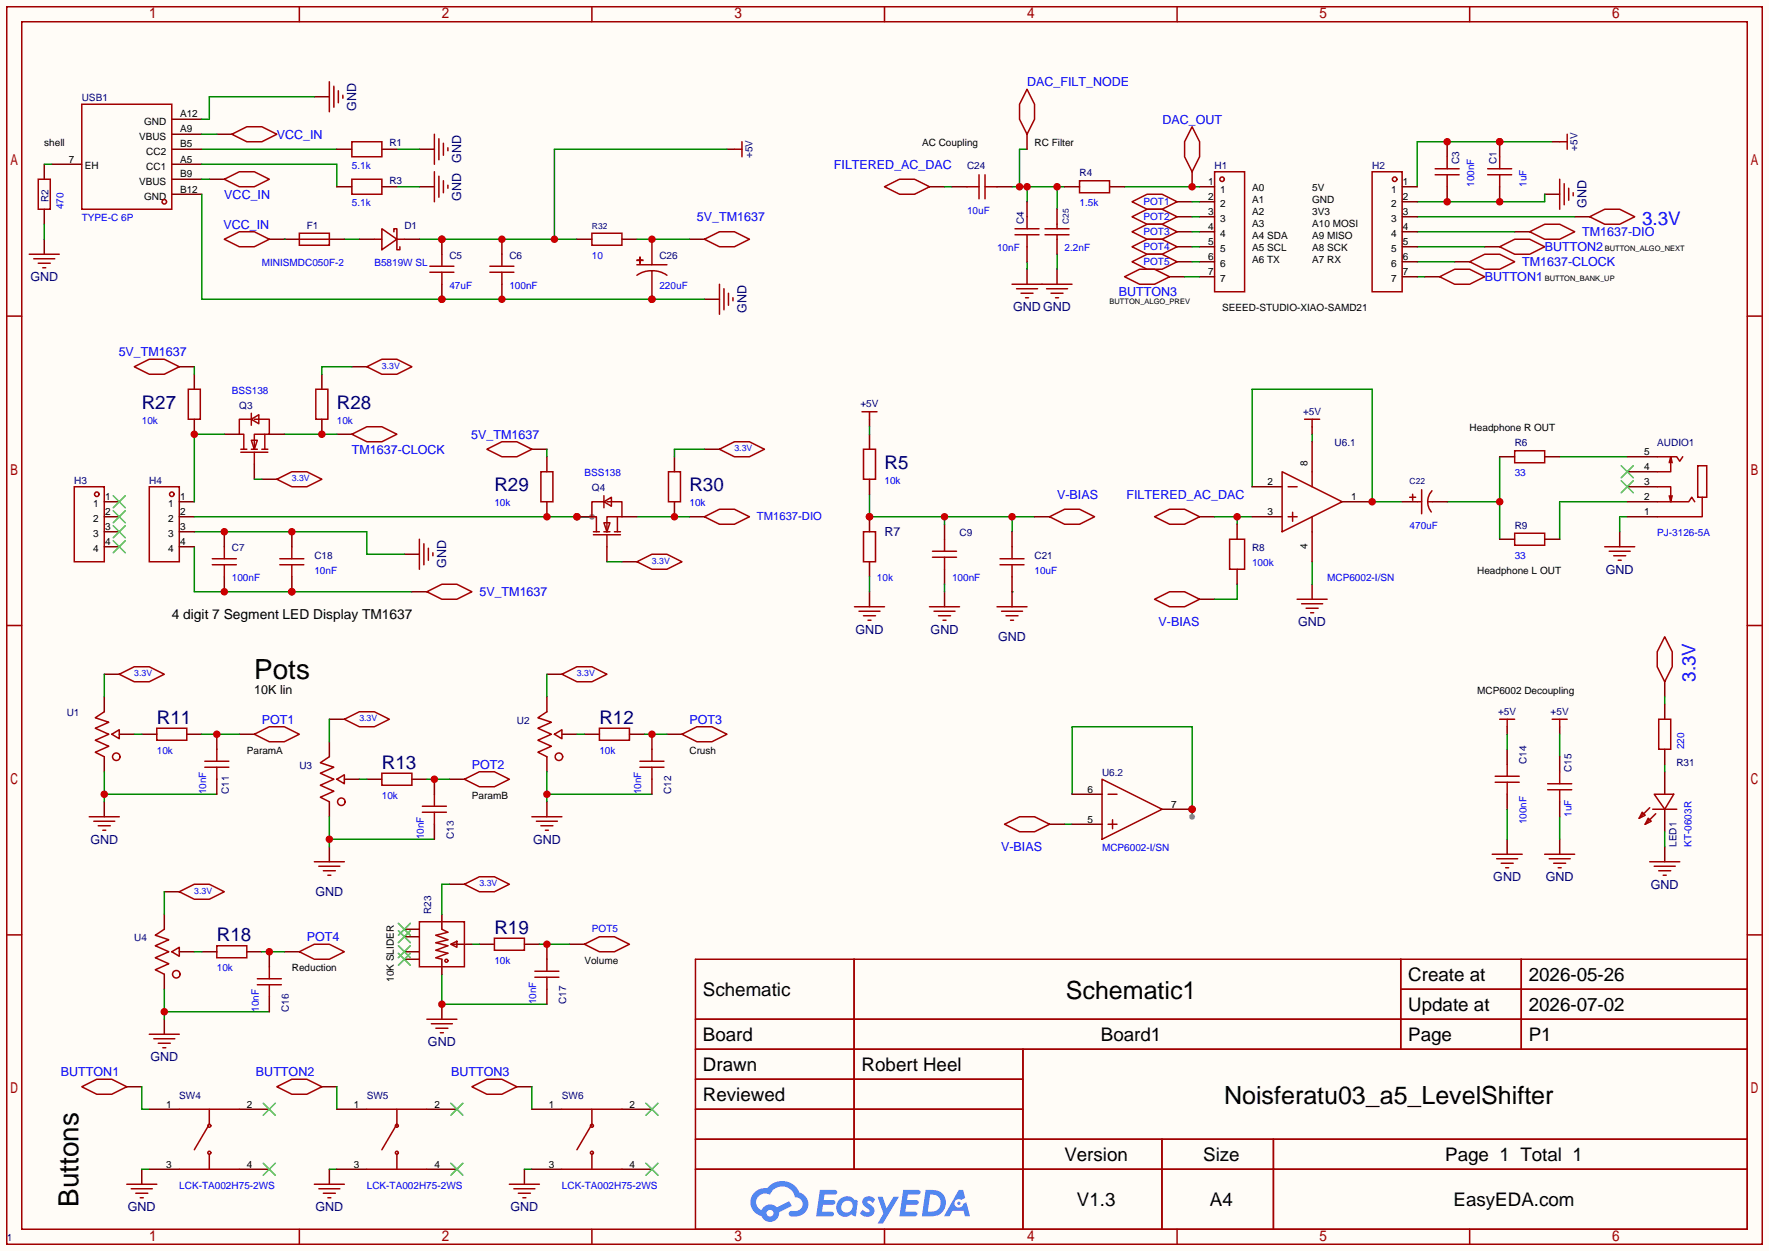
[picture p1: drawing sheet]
<svg xmlns="http://www.w3.org/2000/svg" width="299mm" height="212mm" viewBox="0 0 299 212" stroke-linecap="round" stroke-linejoin="round" font-family="sans-serif">
<path d="M0 0h299.5v211.8h-299.5z" fill="#fffcf7"/>
<g fill="none" stroke="#a10000" stroke-width=".25">
<path d="M1.1 1.1h297.2v209.6h-297.2zM3.7 3.7h292.1v204.5h-292.1zM50.7 1.1v2.6M100.2 1.1v2.6M149.7 1.1v2.6M199.3 1.1v2.6M248.8 1.1v2.6M1.1 53.5h2.6M295.8 53.5h2.5M1.1 105.9h2.6M295.8 105.9h2.5M1.1 158.3h2.6"/>
<path d="M295.8 158.3h2.5M117.7 162.4h178.1v45.8h-178.1zM117.7 172.6h178.1M117.7 177.7h178.1M144.6 162.4v35.6M173.2 177.7v30.5M237.1 162.4v15.3M237.1 167.5h58.7M257.5 162.4v15.3M117.7 182.8h55.5M117.7 192.9h178.1M117.7 187.8h55.5"/>
<path d="M117.7 198h178.1M196.7 192.9v15.3M215.6 192.9v15.3M50.7 208.2v2.5M100.2 208.2v2.5M149.7 208.2v2.5M199.3 208.2v2.5M248.8 208.2v2.5"/>
</g>
<g fill="#5487ff">
<path d="M146.3 202.8a1.3 1.3 0 0 1 1.8 .3l-.4 .6a.54 .54 0 0 0-.9-.2l.1 .1a2.32 2.32 0 0 1 1.1 1.4 1.36 1.36 0 0 1-1.1 1.1 1.36 1.36 0 0 1-1.4-.7l.6-.6a.64 .64 0 0 0 .5 .5 .64 .64 0 0 0 .6-.3l-.1-.2a1.6 1.6 0 0 1-1.1-1.6z"/>
<path d="M148.6 202.7h.8l.7 1.9 1.2-1.9h.9l-2.7 4.5h-.9l.9-1.7z"/>
<path d="M138.8 201.5h1.6a1.31 1.31 0 0 1 1.3 .2 .4 .4 0 0 1-.4 .6h-1.7l-.2 .9h1.7a.4 .4 0 0 1 .3 .4 .4 .4 0 0 1-.4 .4h-1.7l-.1 1.2h.8a1.23 1.23 0 0 1 1.1 .2 .39 .39 0 0 1-.3 .6h-2.6z"/>
<path d="M152.9 201.5h1.6a1.32 1.32 0 0 1 1.3 .2 .39 .39 0 0 1-.4 .6h-1.7l-.2 .9h1.7a.4 .4 0 0 1 .3 .4 .4 .4 0 0 1-.4 .4h-1.7l-.1 1.2h.8a1.23 1.23 0 0 1 1.1 .2 .39 .39 0 0 1-.3 .6h-2.6z"/>
<path d="M162.3 201.5h.7l.4 1.3-.7 .4a.75 .75 0 0 0-1.1 .3 .75 .75 0 0 0 .5 1 .75 .75 0 0 0 1-.6l.5-.3 .6 2.4h-.8l-.3-1h-1.8l-.6 1h-.9z"/>
<path d="M156.7 201.5l-.6 4.5h1.4a2.25 2.25 0 0 0 2.6-1.8 2.25 2.25 0 0 0-1.8-2.7zM157.5 202.3a1.5 1.5 0 0 1 1.8 1.5 1.5 1.5 0 0 1-2 1.4h-.2z"/>
<path d="M142.1 203.1a1.62 1.62 0 0 0-.4 2.1 1.62 1.62 0 0 0 2.1 .7l.3-.3 .4 .3 .4 .1 .3-2.5-.2-.3h-.4a1.58 1.58 0 0 0-2.5-.1zM142.7 203.6a.96 .96 0 0 1 1.5 0 .96 .96 0 0 1-.2 1.5 .95 .95 0 0 1-1.4-.1 .95 .95 0 0 1 .1-1.4z"/>
<path d="M127.8 201.9a2.37 2.37 0 0 0 1.1 4 1.54 1.54 0 0 0 1.8 1 1.54 1.54 0 0 0 1.2-1.6l2.2-1.1-.5-.8-2.1 1.1a1.57 1.57 0 0 0-2.6 .4 1.5 1.5 0 0 1-.7-2.1 1.5 1.5 0 0 1 2.1-.5 2.23 2.23 0 0 1 2.3-1.4 2.23 2.23 0 0 1 2 1.8 1.16 1.16 0 0 1 1.3 1.1 1.16 1.16 0 0 1-1.1 1.3h-.7a.47 .47 0 0 0-.6 .3 .47 .47 0 0 0 .5 .6 2.23 2.23 0 0 0 2.2-.7 2.23 2.23 0 0 0 .4-2.3 2.16 2.16 0 0 0-1.3-1.1 3.2 3.2 0 0 0-5.4-.7l-1.1 .1zM129.8 205.4a.58 .58 0 0 1 1.1 0 .58 .58 0 0 1-1.1 0z"/>
<circle cx="162.3" cy="203.8" r=".28"/>
</g>
<path d="M171.3 31.6h8.9M173.9 31.6v2.6M173.9 25.3h-1.3v6.3M178.9 31.6v3.8" fill="none" stroke="#008700" stroke-width=".25"/>
<g fill="#c00">
<circle cx="173.9" cy="31.6" r=".63"/>
<circle cx="178.9" cy="31.6" r=".63"/>
<circle cx="172.6" cy="31.6" r=".63"/>
</g>
<path d="M157.4 31.6h2.5M173.9 45.6v2.5M222.1 72.3v1.2M159.9 88.8v2.5M159.9 96.4v2.5M222.1 98.9v2.6M159.9 100.2v2.5" fill="none" stroke="#870000" stroke-width=".25"/>
<g fill="none" stroke="#a10000" stroke-width=".25">
<path d="M149.7 31.6l2.6-1.2h2.5l2.6 1.2-2.6 1.3h-2.5zM171.3 48.1h5.1M172.1 48.9h3.5M172.8 49.7h2.1M173.6 50.4h.5M220.9 71h2.5M222.1 71v1.3M157.9 94.4h4M157.9 93.3h4M159.9 91.3v2M159.9 94.4v2M157.4 102.7h5"/>
<path d="M158.1 103.5h3.6M158.9 104.3h2M159.6 105h.5M219.6 101.5h5.1M220.3 102.2h3.6M221.1 103h2M221.9 103.8h.5"/>
</g>
<path d="M173.9 44.3v1.3M222.1 73.5v1.3M253.9 77.3v14M159.9 98.9v1.3M212 82.4v-16.5h20.3v19.1h5.1M222.1 95.1v3.8M245 85h8.9" fill="none" stroke="#008700" stroke-width=".25"/>
<circle cx="253.9" cy="85" r=".63" fill="#c00"/>
<path d="M173.9 22.7v2.6" fill="none" stroke="#870000" stroke-width=".25"/>
<path d="M173.9 15.1l1.2 2.6v2.5l-1.2 2.5-1.3-2.5v-2.5z" fill="none" stroke="#a10000" stroke-width=".25"/>
<path d="M180.2 139.6h1.3M181.5 134.5v-11.4h20.3v15.2" fill="none" stroke="#008700" stroke-width=".25"/>
<circle cx="201.8" cy="137" r=".63" fill="#c00"/>
<circle cx="201.8" cy="138.3" r=".51" fill="#999"/>
<g fill="none" stroke="#870000" stroke-width=".25">
<path d="M123.1 25.3h1.2M199.3 34.2h2.5M199.3 36.7h2.5M261.5 32.9h2.5M266.6 36.7h2.5M119.3 50.7h2.5M17.7 118v2.5M17.7 128.1v2.6M17.7 135.8v2.5M20.2 124.3h2.5M40.5 124.3h2.6M55.8 125.6v2.5"/>
<path d="M55.8 135.8v2.5M58.3 132h2.5M76.1 132h2.5M255.1 123.1v1.2M255.1 126.9v2.5M255.1 134.5v2.5M264 123.1v1.2M55.8 143.4v2.5M255.1 142.1v2.6M264 142.1v2.6"/>
</g>
<g fill="none" stroke="#a10000" stroke-width=".25">
<path d="M124.3 25.3h1.3M125.6 24v2.5M191.6 34.2l2.6-1.3h2.5l2.6 1.3-2.6 1.2h-2.5zM191.6 36.7l2.6-1.3h2.5l2.6 1.3-2.6 1.3h-2.5zM264 30.4v5M264.8 31.1v3.6M265.6 31.9v2M266.3 32.6v.5M269.1 36.7l2.6-1.3h2.5l2.5 1.3-2.5 1.3h-2.5zM121.8 48.1v5.1M122.6 48.9v3.6M123.3 49.7v2"/>
<path d="M124.1 50.4v.5M15.1 138.3h5.1M15.9 139.1h3.5M16.6 139.8h2.1M17.7 120.5l-1.6 1 2.3 .8-2.3 1 2.3 1-2.3 1 2.3 1.1-2.3 1 1.6 .7M18.9 124.3l1.3-.7v1.5zM43.1 124.3l2.5-1.2h2.5l2.6 1.2-2.6 1.3h-2.5zM55.8 128.1l-1.6 1.1 2.3 .7-2.3 1 2.3 1.1-2.3 1 2.3 1-2.3 1 1.6 .8M57 132l1.3-.8v1.5zM78.6 132l2.6-1.3h2.5l2.5 1.3-2.5 1.2h-2.5zM253.1 132.5h4.1M253.1 131.4h4.1"/>
<path d="M253.9 121.8h2.5M255.1 121.8v1.3M255.1 129.4v2M255.1 132.5v2M262.8 121.8h2.5M264 121.8v1.3M17.4 140.6h.5M53.2 145.9h5.1M54 146.7h3.5M54.7 147.4h2.1M55.5 148.2h.5M252.6 144.7h5.1"/>
<path d="M253.4 145.4h3.5M254.1 146.2h2.1M254.9 146.9h.5M261.5 144.7h5.1M262.3 145.4h3.5M263 146.2h2M263.8 146.9h.5"/>
<circle cx="19.7" cy="128.1" r=".63"/>
<circle cx="57.8" cy="135.8" r=".63"/>
</g>
<path d="M261.5 32.9v1.3h-21.6M17.7 130.7v5.1M17.7 134.5h19" fill="none" stroke="#008700" stroke-width=".25"/>
<circle cx="17.7" cy="134.5" r=".63" fill="#c00"/>
<path d="M55.8 138.3v5.1M55.8 142.1h17.7" fill="none" stroke="#008700" stroke-width=".25"/>
<circle cx="55.8" cy="142.1" r=".63" fill="#c00"/>
<path d="M245 31.6v2.6M17.7 114.2h2.5M55.8 121.8h2.5" fill="none" stroke="#870000" stroke-width=".25"/>
<path d="M243 29.6h4M20.2 114.2l2.5-1.3h2.6l2.5 1.3-2.5 1.2h-2.6zM58.3 121.8l2.5-1.3h2.6l2.5 1.3-2.5 1.3h-2.6z" fill="none" stroke="#a10000" stroke-width=".25"/>
<path d="M17.7 114.2v3.8M55.8 121.8v3.8M255.1 124.3v2.6M255.1 137v5.1M264 124.3v3.8M264 138.3v3.8" fill="none" stroke="#008700" stroke-width=".25"/>
<circle cx="245" cy="34.2" r=".63" fill="#c00"/>
<g fill="none" stroke="#a10000" stroke-width=".25">
<path d="M205.6 29.1h5.1v20.3h-5.1zM243 28.6h4M245 26.5v2.1M245 29.6v2M82.9 46.1h4.1M82.9 45.1h4.1M85 43.1v2M85 46.1v2M243.7 46.9l2.6-1.3h2.5l2.5 1.3-2.5 1.2h-2.5zM253.9 41.8l2.5-1.3h2.6l2.5 1.3-2.5 1.3h-2.6zM26.5 123.3h5.1v2h-5.1zM64.6 130.9h5.1v2.1h-5.1z"/>
<path d="M90 138.3h5.1M90.8 139.1h3.6M91.6 139.8h2M92.6 120.5l-1.5 1 2.2 .8-2.2 1 2.2 1-2.2 1 2.2 1.1-2.2 1 1.5 .7M93.9 124.3l1.2-.7v1.5zM115.4 124.3l2.6-1.2h2.5l2.6 1.2-2.6 1.3h-2.5zM92.3 140.6h.5"/>
<circle cx="206.9" cy="30.4" r=".38"/>
<circle cx="94.6" cy="128.1" r=".63"/>
</g>
<g fill="none" stroke="#870000" stroke-width=".25">
<path d="M203.1 31.6h2.5M203.1 34.2h2.5M203.1 36.7h2.5M203.1 39.2h2.5M245 24v2.5M85 40.5v2.6M85 48.1v2.6M203.1 46.9h2.5M203.1 41.8h2.5M203.1 44.3h2.5M241.2 46.9h2.5M251.3 41.8h2.6"/>
<path d="M92.6 118v2.5M24 124.3h2.5M31.6 124.3h2.6M62.1 132h2.5M69.7 132h2.6M92.6 128.1v2.6M92.6 135.8v2.5M95.1 124.3h2.6M112.9 124.3h2.5"/>
</g>
<path d="M239.9 41.8h11.4M22.7 124.3h1.3M34.2 124.3h6.3M60.8 132h1.3M72.3 132h3.8M92.6 130.7v5.1M92.6 134.5h17.8" fill="none" stroke="#008700" stroke-width=".25"/>
<circle cx="92.6" cy="134.5" r=".63" fill="#c00"/>
<path d="M199.3 39.2h2.5M92.6 114.2h2.5M98.9 124.3h2.6M106.6 124.3h2.5M27.8 154.8v2.6M27.8 165v2.5M27.8 172.6v2.5M30.4 161.2h2.5M48.1 161.2h2.6" fill="none" stroke="#870000" stroke-width=".25"/>
<g fill="none" stroke="#a10000" stroke-width=".25">
<path d="M191.6 39.2l2.6-1.2h2.5l2.6 1.2-2.6 1.3h-2.5zM95.1 114.2l2.6-1.3h2.5l2.5 1.3-2.5 1.2h-2.5zM101.5 123.3h5.1v2h-5.1zM27.8 157.4l-1.5 1 2.3 .7-2.3 1 2.3 1.1-2.3 1 2.3 1-2.3 1 1.5 .8M25.3 175.1h5.1M26 175.9h3.6M26.8 176.7h2M27.6 177.4h.5M29.1 161.2l1.3-.8v1.5zM50.7 161.2l2.5-1.3h2.6l2.5 1.3-2.5 1.2h-2.6z"/>
<circle cx="29.8" cy="165" r=".63"/>
</g>
<path d="M92.6 114.2v3.8M97.7 124.3h1.2M109.1 124.3h3.8M27.8 167.5v5.1M27.8 171.3h17.8" fill="none" stroke="#008700" stroke-width=".25"/>
<circle cx="27.8" cy="171.3" r=".63" fill="#c00"/>
<path d="M198 46.9h2.5M199.3 41.8h2.5M27.8 151h2.6M34.2 161.2h2.5M41.8 161.2h2.5" fill="none" stroke="#870000" stroke-width=".25"/>
<path d="M190.4 46.9l2.5-1.3h2.6l2.5 1.3-2.5 1.2h-2.6zM191.6 41.8l2.6-1.3h2.5l2.6 1.3-2.6 1.3h-2.5zM30.4 151l2.5-1.3h2.5l2.6 1.3-2.6 1.3h-2.5zM36.7 160.1h5.1v2.1h-5.1z" fill="none" stroke="#a10000" stroke-width=".25"/>
<path d="M262.8 24h-22.9v7.6M27.8 151v3.8M32.9 161.2h1.3M44.3 161.2h3.8" fill="none" stroke="#008700" stroke-width=".25"/>
<g fill="#c00">
<circle cx="245" cy="24" r=".63"/>
<circle cx="253.9" cy="24" r=".63"/>
</g>
<g fill="none" stroke="#008700" stroke-width=".25">
<path d="M34.2 25.3h22.8M67.2 31.6h3.8M67.2 25.3h3.8M123.1 25.3h-29.2v15.2M190.4 31.6h12.7M201.8 36.7h1.3M201.8 34.2h1.3M201.8 39.2h1.3M239.9 36.7h26.7M58.3 40.5h2.5M71 40.5h26.7M201.8 41.8h1.3"/>
<path d="M275.5 85h-11.5v6.3"/>
</g>
<path d="M71 31.6h2.5M71 25.3h2.5M274.2 90v2.6M74.8 170.1v2.5" fill="none" stroke="#870000" stroke-width=".25"/>
<g fill="none" stroke="#a10000" stroke-width=".25">
<path d="M73.5 22.7v5.1M73.5 29.1v5.1M74.3 23.5v3.6M74.3 29.8v3.6M75.1 24.3v2M75.1 30.6v2M75.8 25v.5M75.8 31.4v.5M271.7 92.6h5M272.4 93.3h3.6M273.2 94.1h2M273.9 94.9h.5"/>
<path d="M72.3 172.6h5M73 173.4h3.6M73.8 174.1h2M74.5 174.9h.6"/>
</g>
<g fill="#c00">
<circle cx="93.9" cy="40.5" r=".63"/>
<circle cx="85" cy="40.5" r=".63"/>
<circle cx="74.8" cy="40.5" r=".63"/>
</g>
<g fill="none" stroke="#a10000" stroke-width=".25">
<path d="M13.8 17.7h15.3v17.7h-15.3zM50.7 39.5h5.1v2h-5.1zM50.7 40.5h5.1"/>
<circle cx="27.8" cy="34.2" r=".38"/>
</g>
<path d="M8.8 27.8h5M29.1 27.8h5.1M29.1 20.2h5.1M29.1 22.7h5.1M29.1 25.3h5.1M29.1 30.4h5.1M29.1 32.9h5.1M48.1 40.5h2.6M55.8 40.5h2.5" fill="none" stroke="#870000" stroke-width=".25"/>
<path d="M34.2 32.9v17.8h85.1" fill="none" stroke="#008700" stroke-width=".25"/>
<g fill="#c00">
<circle cx="74.8" cy="50.7" r=".63"/>
<circle cx="85" cy="50.7" r=".63"/>
<circle cx="110.4" cy="50.7" r=".63"/>
</g>
<path d="M53.2 16.4h-17.8v3.8h-1.2M7.5 27.8h1.3M34.2 27.8h22.8v3.8M34.2 22.7h2.5M34.2 30.4h1.2M48.1 40.5h.1M147.2 83.7v3.8h27.9M159.9 87.5v1.3M171.3 87.5v2.5" fill="none" stroke="#008700" stroke-width=".25"/>
<path d="M53.2 16.4h2.6M7.5 27.8v2.6M7.5 35.4v2.6M35.4 30.4h2.6M36.7 22.7h2.5M7.5 40.5v2.6M45.6 40.5h2.5" fill="none" stroke="#870000" stroke-width=".25"/>
<path d="M55.8 13.8v5.1M56.5 14.6v3.6M57.3 15.4v2M58 16.1v.5M6.5 30.4h2v5h-2zM38 30.4l2.5-1.3h2.6l2.5 1.3-2.5 1.2h-2.6zM39.2 22.7l2.6-1.2h2.5l2.6 1.2-2.6 1.3h-2.5zM5 43.1h5M5.7 43.8h3.6M6.5 44.6h2M7.2 45.3h.5M38 40.5l2.5-1.3h2.6l2.5 1.3-2.5 1.3h-2.6z" fill="none" stroke="#a10000" stroke-width=".25"/>
<g fill="#c00">
<circle cx="159.9" cy="87.5" r=".63"/>
<circle cx="147.2" cy="87.5" r=".63"/>
<circle cx="171.3" cy="87.5" r=".63"/>
</g>
<path d="M147.2 73.5v2.6M147.2 81.2v2.5M147.2 87.5v2.5M203.1 87.5h2.5" fill="none" stroke="#870000" stroke-width=".25"/>
<path d="M146.2 76.1h2v5.1h-2zM195.5 87.5l2.5-1.3h2.5l2.6 1.3-2.6 1.3h-2.5z" fill="none" stroke="#a10000" stroke-width=".25"/>
<circle cx="147.2" cy="87.5" r=".63" fill="#c00"/>
<path d="M199.3 44.3h2.5M147.2 71v1.3M147.2 95.1v2.6M147.2 100.2v2.5M76.1 149.7h2.5M96.4 159.9h2.5" fill="none" stroke="#870000" stroke-width=".25"/>
<path d="M191.6 44.3l2.6-1.2h2.5l2.6 1.2-2.6 1.3h-2.5zM145.9 69.7h2.6M147.2 69.7v1.3M146.2 90h2v5.1h-2zM144.7 102.7h5M145.4 103.5h3.6M146.2 104.3h2M146.9 105h.5M78.6 149.7l2.6-1.2h2.5l2.5 1.2-2.5 1.3h-2.5zM98.9 159.9l2.6-1.3h2.5l2.6 1.3-2.6 1.3h-2.5z" fill="none" stroke="#a10000" stroke-width=".25"/>
<path d="M201.8 44.3h1.3M147.2 72.3v1.2M147.2 97.7v2.5M74.8 165v5.1h17.8" fill="none" stroke="#008700" stroke-width=".25"/>
<circle cx="74.8" cy="170.1" r=".63" fill="#c00"/>
<path d="M81.2 159.9h2.5M88.8 159.9h2.5" fill="none" stroke="#870000" stroke-width=".25"/>
<path d="M83.7 158.9h5.1v2h-5.1z" fill="none" stroke="#a10000" stroke-width=".25"/>
<path d="M205.6 87.5h6.4M209.4 87.5v1.3M79.9 159.9h1.3M91.3 159.9h5.1" fill="none" stroke="#008700" stroke-width=".25"/>
<circle cx="209.4" cy="87.5" r=".63" fill="#c00"/>
<g fill="none" stroke="#870000" stroke-width=".25">
<path d="M256.4 39.2h2.6M246.3 44.3h2.5M17.7 87.5h2.5M17.7 85h2.5M17.7 90h2.5M17.7 92.6h2.5M38 90v2.6M38 97.7v2.5M68.5 93.9h2.5M116.7 87.5h2.6M175.1 87.5h2.6M171.3 100.2v2.5"/>
<path d="M203.1 101.5h2.5"/>
</g>
<g fill="none" stroke="#a10000" stroke-width=".25">
<path d="M259 39.2l2.5-1.2h2.5l2.6 1.2-2.6 1.3h-2.5zM248.8 44.3l2.5-1.2h2.6l2.5 1.2-2.5 1.3h-2.6zM12.6 82.4h5.1v12.7h-5.1zM35.9 95.6h4.1M35.9 94.6h4.1M38 92.6v2M71 91.3v5.1M71.8 92.1v3.5M72.5 92.8v2.1M73.3 93.6v.5M119.3 87.5l2.5-1.3h2.5l2.6 1.3-2.6 1.3h-2.5zM177.7 87.5l2.5-1.3h2.6l2.5 1.3-2.5 1.3h-2.6z"/>
<path d="M168.8 102.7h5.1M169.5 103.5h3.6M170.3 104.3h2M171.1 105h.5M195.5 101.5l2.5-1.3h2.5l2.6 1.3-2.6 1.2h-2.5z"/>
<circle cx="16.4" cy="83.7" r=".38"/>
</g>
<path d="M32.9 90h29.2v3.9h6.4M209.4 98.9v2.6h-3.8M275.5 87.5h-1.3v2.5M171.3 100.2h.1" fill="none" stroke="#008700" stroke-width=".25"/>
<path d="M19.2 83.9l2 2.1M19.2 86.5l2 2M19.2 89l2 2.1M19.2 91.6l2 2M21.2 83.9l-2 2.1M21.2 86.5l-2 2M21.2 89l-2 2.1M21.2 91.6l-2 2" fill="none" stroke="#3c3" stroke-width=".25"/>
<circle cx="38" cy="90" r=".63" fill="#c00"/>
<path d="M38 95.6v2.1" fill="none" stroke="#a10000" stroke-width=".25"/>
<path d="M32.9 92.6v7.6h36.8" fill="none" stroke="#008700" stroke-width=".25"/>
<g fill="#c00">
<circle cx="38" cy="100.2" r=".63"/>
<circle cx="49.4" cy="100.2" r=".63"/>
</g>
<g fill="none" stroke="#870000" stroke-width=".25">
<path d="M116.7 40.5h2.6M30.4 62.1h2.5M32.9 63.4v2.5M32.9 71v2.5M54.5 63.4v2.5M54.5 71v2.5M57 73.5h2.6M59.6 62.1h2.5M30.4 85h2.5M30.4 87.5h2.5M30.4 90h2.5M30.4 92.6h2.5"/>
<path d="M44.3 81.2h2.6M69.7 100.2h2.6M68.5 158.6h2.5M68.5 157.4h2.5M74.8 154.8v2.6M77.3 159.9h2.6M68.5 162.4h2.5M68.5 161.2h2.5M74.8 162.4v2.6"/>
</g>
<g fill="none" stroke="#a10000" stroke-width=".25">
<path d="M119.3 40.5l2.5-1.3h2.5l2.6 1.3-2.6 1.3h-2.5zM22.7 62.1l2.6-1.3h2.5l2.6 1.3-2.6 1.3h-2.5zM31.9 65.9h2v5.1h-2zM53.5 65.9h2v5.1h-2zM59.6 73.5l2.5-1.2h2.5l2.6 1.2-2.6 1.3h-2.5zM62.1 62.1l2.5-1.3h2.6l2.5 1.3-2.5 1.3h-2.6zM25.3 82.4h5.1v12.7h-5.1zM46.9 81.2l2.5-1.3h2.5l2.6 1.3-2.6 1.2h-2.5zM72.3 100.2l2.5-1.3h2.5l2.6 1.3-2.6 1.3h-2.5zM71 156.1h7.6v7.6h-7.6zM74.8 157.4l1 .5-2 .5 2 .7-2 .5 2 .5-2 .8 2 .5-2 .8 1 .2M76.3 159.9l1-.5v1z"/>
<path d="M76.3 159.9h1"/>
<circle cx="29.1" cy="83.7" r=".38"/>
<circle cx="75.6" cy="162.7" r=".25"/>
</g>
<path d="M200.5 46.9h2.6M32.9 62.1v1.3M48.1 73.5h8.9M76.1 149.7h-1.3v5.1" fill="none" stroke="#008700" stroke-width=".25"/>
<path d="M67.4 157.6l2.1 2M67.4 156.3l2.1 2.1M69.5 157.6l-2.1 2M69.5 156.3l-2.1 2.1M67.4 161.4l2.1 2M67.4 160.1l2.1 2.1M69.5 161.4l-2.1 2M69.5 160.1l-2.1 2.1" fill="none" stroke="#3c3" stroke-width=".25"/>
<circle cx="54.5" cy="73.5" r=".63" fill="#c00"/>
<path d="M59.6 62.1h-5.1v1.3M92.6 76.1v1.2M32.9 87.5h67.3M43.1 81.2h1.2" fill="none" stroke="#008700" stroke-width=".25"/>
<g fill="none" stroke="#a10000" stroke-width=".25">
<path d="M40.8 76.6h4.5M40.8 76.1h1M42.5 74.5h1.1l-.5 1.6zM42.5 71l1.3-.8v1.6zM42.5 71h-2v2.5h.8v2.6M42.5 70v2M42.5 76.1h1.1M43.1 71h2.5v2.5h-2.5v2.6M43.1 76.6v2M44.3 76.1h1M44.8 73.5v2.6M82.4 76.1l2.6-1.3h2.5l2.5 1.3-2.5 1.2h-2.5z"/>
<path d="M91.6 79.9h2v5.1h-2zM113.2 79.9h2v5.1h-2zM121.8 76.1l2.5-1.3h2.6l2.5 1.3-2.5 1.2h-2.6z"/>
</g>
<path d="M38 73.5h2.5M43.1 78.6v2.6M45.6 73.5h2.5M90 76.1h2.6M92.6 77.3v2.6M114.2 77.3v2.6M119.3 76.1h2.5M92.6 85v2.5M114.2 85v2.5" fill="none" stroke="#870000" stroke-width=".25"/>
<g fill="#c00">
<circle cx="97.7" cy="87.5" r=".63"/>
<circle cx="92.6" cy="87.5" r=".63"/>
</g>
<circle cx="100.2" cy="87.5" r=".51" fill="#999"/>
<path d="M107.8 87.5h8.9" fill="none" stroke="#008700" stroke-width=".25"/>
<circle cx="114.2" cy="87.5" r=".63" fill="#c00"/>
<path d="M119.3 76.1h-5.1v1.2" fill="none" stroke="#008700" stroke-width=".25"/>
<path d="M100.5 90.6h4.5M100.5 90h1M102.2 88.5h1.1l-.6 1.5zM102.2 85l1.3-.8v1.5zM102.2 85h-2v2.5h.8v2.5M102.2 83.9v2.1M102.2 90h1.1M102.7 85h2.6v2.5h-2.6v2.5M102.7 90.6v2M104 90h1M104.5 87.5v2.5" fill="none" stroke="#a10000" stroke-width=".25"/>
<path d="M97.7 87.5h2.5" fill="none" stroke="#870000" stroke-width=".25"/>
<circle cx="97.7" cy="87.5" r=".63" fill="#c00"/>
<path d="M102.7 92.6v2.5M105.3 87.5h2.5M105.3 95.1h2.5" fill="none" stroke="#870000" stroke-width=".25"/>
<path d="M107.8 95.1l2.6-1.2h2.5l2.5 1.2-2.5 1.3h-2.5z" fill="none" stroke="#a10000" stroke-width=".25"/>
<path d="M38 73.5h-5.1v11.5M102.7 95.1h2.6" fill="none" stroke="#008700" stroke-width=".25"/>
<circle cx="32.9" cy="73.5" r=".63" fill="#c00"/>
<path d="M159.9 31.6h1.3M239.9 39.2h16.5M178.9 43.1v2.5M239.9 44.3h6.4M239.9 46.9h1.3M264 77.3h11.5M24 198h1.3M24 184v3.8h1.3M55.8 198h1.2M57 184v3.8M88.8 198h1.2M90 184v3.8" fill="none" stroke="#008700" stroke-width=".25"/>
<g fill="none" stroke="#870000" stroke-width=".25">
<path d="M57 25.3h2.6M57 31.6h2.6M64.6 25.3h2.6M64.6 31.6h2.6M74.8 48.1v2.6M178.9 45.6v2.5M237.4 85h2.5M242.4 85h2.6M21.5 184h2.5M24 198v2.5M54.5 184h2.5M55.8 198v2.5"/>
<path d="M87.5 184h2.5M88.8 198v2.5"/>
</g>
<g fill="none" stroke="#a10000" stroke-width=".25">
<path d="M59.6 24h5v2.5h-5zM59.6 30.4h5v2.5h-5zM72.8 46.1h4M176.4 48.1h5.1M177.2 48.9h3.5M177.9 49.7h2.1M178.7 50.4h.5M238.6 84.2h1M239.1 83.7v1M239.9 85h.8M240.7 82.9v4.1M241.7 85h.7"/>
<path d="M242.4 83.1a2.74 2.74 0 0 0-.1 3.6M13.8 184l2.6-1.2h2.5l2.6 1.2-2.6 1.3h-2.5zM46.9 184l2.5-1.2h2.5l2.6 1.2-2.6 1.3h-2.5zM79.9 184l2.5-1.2h2.6l2.5 1.2-2.5 1.3h-2.6zM21.5 200.5h5M22.2 201.3h3.6M23 202.1h2M23.7 202.8h.6M53.2 200.5h5.1M54 201.3h3.5M54.7 202.1h2.1M55.5 202.8h.5"/>
<path d="M86.2 200.5h5.1M87 201.3h3.6M87.8 202.1h2M88.5 202.8h.5"/>
</g>
<circle cx="74.8" cy="50.7" r=".63" fill="#c00"/>
<path d="M72.8 45.1h4M74.8 43.1v2" fill="none" stroke="#a10000" stroke-width=".25"/>
<path d="M74.8 40.5v2.6" fill="none" stroke="#870000" stroke-width=".25"/>
<circle cx="74.8" cy="40.5" r=".63" fill="#c00"/>
<path d="M74.8 46.1v2M34.7 129.9h4M34.7 128.9h4M36.7 126.9v2" fill="none" stroke="#a10000" stroke-width=".25"/>
<path d="M36.7 124.3v2.6M36.7 132v2.5" fill="none" stroke="#870000" stroke-width=".25"/>
<circle cx="36.7" cy="124.3" r=".63" fill="#c00"/>
<path d="M36.7 129.9v2.1M108.3 129.9h4.1M108.3 128.9h4.1M110.4 126.9v2" fill="none" stroke="#a10000" stroke-width=".25"/>
<path d="M110.4 124.3v2.6M110.4 132v2.5" fill="none" stroke="#870000" stroke-width=".25"/>
<circle cx="110.4" cy="124.3" r=".63" fill="#c00"/>
<path d="M71.5 137.5h4.1M71.5 136.5h4.1M73.5 134.5v2M110.4 129.9v2.1" fill="none" stroke="#a10000" stroke-width=".25"/>
<path d="M73.5 132v2.5M73.5 139.6v2.5" fill="none" stroke="#870000" stroke-width=".25"/>
<circle cx="73.5" cy="132" r=".63" fill="#c00"/>
<path d="M73.5 137.5v2.1M43.6 166.8h4M43.6 165.7h4M45.6 163.7v2" fill="none" stroke="#a10000" stroke-width=".25"/>
<path d="M45.6 161.2v2.5M45.6 168.8v2.5" fill="none" stroke="#870000" stroke-width=".25"/>
<circle cx="45.6" cy="161.2" r=".63" fill="#c00"/>
<path d="M45.6 166.8v2M90.6 165.5h4M90.6 164.5h4M92.6 162.4v2.1" fill="none" stroke="#a10000" stroke-width=".25"/>
<path d="M92.6 159.9v2.5M92.6 167.5v2.6" fill="none" stroke="#870000" stroke-width=".25"/>
<circle cx="92.6" cy="159.9" r=".63" fill="#c00"/>
<path d="M47.4 95.6h4M92.6 165.5v2" fill="none" stroke="#a10000" stroke-width=".25"/>
<path d="M49.4 97.7v2.5" fill="none" stroke="#870000" stroke-width=".25"/>
<circle cx="49.4" cy="100.2" r=".63" fill="#c00"/>
<path d="M47.4 94.6h4M49.4 92.6v2" fill="none" stroke="#a10000" stroke-width=".25"/>
<path d="M49.4 90v2.6" fill="none" stroke="#870000" stroke-width=".25"/>
<circle cx="49.4" cy="90" r=".63" fill="#c00"/>
<path d="M251.8 28.6h4.1M49.4 95.6v2.1" fill="none" stroke="#a10000" stroke-width=".25"/>
<path d="M253.9 24v2.5" fill="none" stroke="#870000" stroke-width=".25"/>
<circle cx="253.9" cy="24" r=".63" fill="#c00"/>
<path d="M251.8 29.6h4.1M253.9 29.6v2" fill="none" stroke="#a10000" stroke-width=".25"/>
<path d="M253.9 31.6v2.6" fill="none" stroke="#870000" stroke-width=".25"/>
<circle cx="253.9" cy="34.2" r=".63" fill="#c00"/>
<g fill="none" stroke="#a10000" stroke-width=".25">
<path d="M64.6 38.7l2.6 1.8-2.6 1.8zM66.7 39.2v-.5h.5v3.6h.5v-.5M100.2 39.5h5.1v2h-5.1zM163.7 31.6h2M165.7 29.6v4.1M166.8 31.6h2M166.8 29.6v4.1M171.8 39.8h4.1M171.8 38.7h4.1M173.9 36.7v2M173.9 39.8v2M176.9 39.8h4.1"/>
<path d="M176.9 38.7h4.1M178.9 38v.7M178.9 39.8v.7M182.8 30.6h5v2h-5zM232.3 29.1h5.1v20.3h-5.1zM253.9 26.5v2.1M264 24h1.3M265.3 22.7v2.6M63.4 40.5h1.2M67.2 40.5h1.3M256.4 76.3h5.1v2.1h-5.1zM280.5 77.3h3.3l.6 .8 .5-.8"/>
<path d="M282.8 77.3l-.2 1.1M283.1 78.4l-.3-1.1v2.6h-2.3M287.4 78.9h1.5v5.3h-1.5zM169.3 95.6h4.1M169.3 94.6h4.1M171.3 92.6v2M171.3 95.6v2.1M208.2 91.3h2.5v5.1h-2.5zM256.4 90.3h5.1v2h-5.1zM280.5 85h5.4l.5-.8 .5 .8M280.5 82.4h2.3v2.6l.3-1.1M282.6 83.9l.2 1.1"/>
<path d="M288.2 84.2v3.3h-7.7M281.8 107.8l1.3 2.6v2.5l-1.3 2.5-1.3-2.5v-2.5zM262 132.7h4.1M262 133.7h4.1M264 130.7v2M264 133.7v2.1M278 137.5l.5 .5-1 .6zM279 138.6l.5 .5-1 .5zM279.3 136.8l-1.8 1.8M279.8 137h4M280 134.5h3.3l-1.5 2.5zM280.3 137.8l-1.8 1.8"/>
<path d="M280.8 121.8h2v5.1h-2zM279.3 145.9h5.1M280 146.7h3.6M280.8 147.4h2M281.6 148.2h.5M30.4 198h10.1M30.4 187.8h10.1M35.4 187.8v2.6l-2.5 4.3M35.4 195.5v2.5M62.1 198h10.2M62.1 187.8h10.2M67.2 187.8v2.6l-2.6 4.3"/>
<path d="M67.2 195.5v2.5M95.1 198h10.2M95.1 187.8h10.2M100.2 187.8v2.6l-2.5 4.3M100.2 195.5v2.5"/>
<circle cx="236.1" cy="30.4" r=".38"/>
<circle cx="35.4" cy="195.2" r=".25"/>
<circle cx="35.4" cy="190.6" r=".25"/>
<circle cx="67.2" cy="195.2" r=".25"/>
<circle cx="67.2" cy="190.6" r=".25"/>
<circle cx="100.2" cy="195.2" r=".25"/>
<circle cx="100.2" cy="190.6" r=".25"/>
</g>
<g fill="none" stroke="#870000" stroke-width=".25">
<path d="M161.2 31.6h2.5M168.8 31.6h2.5M173.9 34.2v2.5M178.9 35.4v2.6M180.2 31.6h2.6M187.8 31.6h2.6M201.8 29.1v2.5M237.4 31.6h2.5M237.4 34.2h2.5M237.4 36.7h2.5M237.4 39.2h2.5M262.8 24h1.2"/>
<path d="M60.8 40.5h2.6M68.5 40.5h2.5M97.7 40.5h2.5M105.3 40.5h2.5M173.9 41.8v2.5M178.9 40.5v2.6M237.4 41.8h2.5M237.4 44.3h2.5M237.4 46.9h2.5M253.9 77.3h2.5M261.5 77.3h2.5M275.5 77.3h5"/>
<path d="M275.5 79.9h5M171.3 90v2.6M171.3 97.7v2.5M209.4 88.8v2.5M209.4 96.4v2.5M253.9 91.3h2.5M261.5 91.3h2.5M275.5 87.5h5M275.5 85h5M275.5 82.4h5M281.8 115.4v2.6M281.8 119.3v2.5"/>
<path d="M264 128.1v2.6M264 135.8v2.5M281.8 126.9v2.5M281.8 130.7v3.8M281.8 137v3.8M281.8 143.4v2.5M25.3 198h5.1M25.3 187.8h5.1M40.5 198h5.1M40.5 187.8h5.1M57 198h5.1M57 187.8h5.1"/>
<path d="M72.3 198h5M72.3 187.8h5M90 198h5.1M90 187.8h5.1M105.3 198h5.1M105.3 187.8h5.1"/>
</g>
<g fill="none" stroke="#3c3" stroke-width=".25">
<path d="M274.4 78.9l2.1 2M276.5 78.9l-2.1 2M274.4 81.4l2.1 2M276.5 81.4l-2.1 2M44.6 197l2 2M44.6 186.8l2 2M46.6 197l-2 2M46.6 186.8l-2 2M76.3 197l2.1 2M76.3 186.8l2.1 2M78.4 197l-2.1 2M78.4 186.8l-2.1 2"/>
<path d="M109.3 197l2.1 2M109.3 186.8l2.1 2M111.4 197l-2.1 2M111.4 186.8l-2.1 2"/>
</g>
<path d="M7.5 38v2.5M107.8 40.5h8.9M281.8 118v1.3M281.8 129.4v1.3M281.8 140.8v2.6" fill="none" stroke="#008700" stroke-width=".25"/>
<circle cx="201.8" cy="31.6" r=".63" fill="#c00"/>
<path d="M201.8 21.5l1.3 2.5v2.5l-1.3 2.6-1.3-2.6v-2.5zM107.8 44.1h1zM107.8 46.6a4.6 4.6 0 0 1 5.1 0M107.8 44.8h5.1M108.3 43.6l.1 1zM170.1 139.6l2.5-1.3h2.5l2.6 1.3-2.6 1.2h-2.5z" fill="none" stroke="#a10000" stroke-width=".25"/>
<path d="M110.4 45.8v4.9M177.7 139.6h2.5" fill="none" stroke="#870000" stroke-width=".25"/>
<circle cx="110.4" cy="50.7" r=".63" fill="#c00"/>
<path d="M110.4 40.5v4.3" fill="none" stroke="#870000" stroke-width=".25"/>
<circle cx="110.4" cy="40.5" r=".63" fill="#c00"/>
<path d="M217 79.9l10.2 5.1-10.2 5zM222.1 79.9v2.5M218.1 82.4h1.5M218.1 87.5h1.5M218.8 86.7v1.6M222.1 87.5v2.5" fill="none" stroke="#a10000" stroke-width=".25"/>
<path d="M212 87.5h5M212 82.4h5M227.2 85h5.1" fill="none" stroke="#870000" stroke-width=".25"/>
<circle cx="232.3" cy="85" r=".63" fill="#c00"/>
<path d="M222.1 74.8v5.1M222.1 90v5.1M181.5 139.6h5.1M181.5 134.5h5.1M196.7 137h5.1" fill="none" stroke="#870000" stroke-width=".25"/>
<path d="M186.6 132l10.1 5-10.1 5.1zM187.6 134.5h1.5M187.6 139.6h1.5M188.3 138.8v1.5" fill="none" stroke="#a10000" stroke-width=".25"/>
<circle cx="201.8" cy="137" r=".63" fill="#c00"/>
<g font-size="4.7">
<text x="43.1" y="114.9">Pots</text>
<text x="13.3" y="204.3" transform="rotate(-90 13.3 204.3)">Buttons</text>
</g>
<g font-size="4.2">
<text x="180.4" y="169.1">Schematic1</text>
<text x="207.2" y="186.9">Noisferatu03_a5_LevelShifter</text>
</g>
<g font-size="3.2" fill="#00f">
<text x="278" y="38.1">3.3V</text>
<text x="287" y="115.4" transform="rotate(-90 287 115.4)">3.3V</text>
</g>
<g font-size="3.2" fill="#000080">
<text x="24" y="69.2">R27</text>
<text x="57" y="69.2">R28</text>
<text x="83.7" y="83.2">R29</text>
<text x="116.7" y="83.2">R30</text>
<text x="149.7" y="79.4">R5</text>
<text x="26.5" y="122.5">R11</text>
<text x="101.5" y="122.5">R12</text>
<text x="64.6" y="130.2">R13</text>
<text x="36.7" y="159.4">R18</text>
<text x="83.7" y="158.1">R19</text>
</g>
<g font-size="3.2">
<text x="238.4" y="166">Create at</text>
<text x="258.8" y="166">2026-05-26</text>
<text x="119" y="168.6">Schematic</text>
<text x="238.4" y="171.1">Update at</text>
<text x="258.8" y="171.1">2026-07-02</text>
<text x="119" y="176.2">Board</text>
<text x="186.4" y="176.2">Board1</text>
<text x="238.4" y="176.2">Page</text>
<text x="258.8" y="176.2">P1</text>
<text x="119" y="181.3">Drawn</text>
<text x="145.9" y="181.3">Robert Heel</text>
<text x="119" y="186.4">Reviewed</text>
<text x="180.2" y="196.5">Version</text>
<text x="203.7" y="196.5">Size</text>
<text x="244.7" y="196.5">Page 1 Total 1</text>
<text x="182.3" y="204.1">V1.3</text>
<text x="204.8" y="204.1">A4</text>
<text x="246.1" y="204.1">EasyEDA.com</text>
</g>
<text font-size="2.3" x="29.1" y="104.8">4 digit 7 Segment LED Display TM1637</text>
<g font-size="2.1" fill="#00f">
<text x="173.9" y="14.6">DAC_FILT_NODE</text>
<text x="46.9" y="23.5">VCC_IN</text>
<text x="196.8" y="20.9">DAC_OUT</text>
<text x="141.2" y="28.6">FILTERED_AC_DAC</text>
<text x="38" y="33.6">VCC_IN</text>
<text x="37.8" y="38.7">VCC_IN</text>
<text x="118" y="37.4">5V_TM1637</text>
<text x="267.8" y="40">TM1637-DIO</text>
<text x="251.3" y="47.6">BUTTON1</text>
<text x="257.7" y="45.1">TM1637-CLOCK</text>
<text x="261.5" y="42.5">BUTTON2</text>
<text x="189.4" y="50.1">BUTTON3</text>
<text x="20.1" y="60.3">5V_TM1637</text>
<text x="59.6" y="76.8">TM1637-CLOCK</text>
<text x="79.8" y="74.3">5V_TM1637</text>
<text x="178.9" y="84.4">V-BIAS</text>
<text x="190.7" y="84.4">FILTERED_AC_DAC</text>
<text x="81.2" y="100.9">5V_TM1637</text>
<text x="196.1" y="106">V-BIAS</text>
<text x="44.3" y="122.5">POT1</text>
<text x="116.7" y="122.5">POT3</text>
<text x="79.9" y="130.2">POT2</text>
<text x="169.5" y="144.1">V-BIAS</text>
<text x="51.9" y="159.4">POT4</text>
<text x="10.3" y="182.2">BUTTON1</text>
<text x="43.3" y="182.2">BUTTON2</text>
<text x="76.4" y="182.2">BUTTON3</text>
</g>
<g font-size="2.1" fill="#000080">
<text x="60.3" y="18.7" transform="rotate(-90 60.3 18.7)">GND</text>
<text x="78.1" y="27.6" transform="rotate(-90 78.1 27.6)">GND</text>
<text x="78.1" y="34" transform="rotate(-90 78.1 34)">GND</text>
<text x="268.6" y="35.2" transform="rotate(-90 268.6 35.2)">GND</text>
<text x="5.1" y="47.6">GND</text>
<text x="126.3" y="53" transform="rotate(-90 126.3 53)">GND</text>
<text x="171.5" y="52.7">GND GND</text>
<text x="149.7" y="90.8">R7</text>
<text x="75.5" y="96.2" transform="rotate(-90 75.5 96.2)">GND</text>
<text x="271.8" y="97.1">GND</text>
<text x="144.8" y="107.3">GND</text>
<text x="157.5" y="107.3">GND</text>
<text x="219.8" y="106">GND</text>
<text x="169" y="108.6">GND</text>
<text x="15.3" y="142.9">GND</text>
<text x="90.2" y="142.9">GND</text>
<text x="252.8" y="149.2">GND</text>
<text x="261.7" y="149.2">GND</text>
<text x="53.4" y="151.7">GND</text>
<text x="279.5" y="150.5">GND</text>
<text x="25.5" y="179.7">GND</text>
<text x="72.4" y="177.1">GND</text>
<text x="21.6" y="205.1">GND</text>
<text x="53.4" y="205.1">GND</text>
<text x="86.4" y="205.1">GND</text>
</g>
<text font-size="2.1" x="43.1" y="117.5">10K lin</text>
<text font-size="1.9" fill="#00f" x="128.1" y="88.1">TM1637-DIO</text>
<g font-size="1.7" fill="#000080">
<text x="13.8" y="17.1">USB1</text>
<text x="65.9" y="24.7">R1</text>
<text x="127.4" y="26.8" transform="rotate(-90 127.4 26.8)">+5V</text>
<text x="163.7" y="28.6">C24</text>
<text x="182.8" y="29.8">R4</text>
<text x="205.6" y="28.6">H1</text>
<text x="232.3" y="28.6">H2</text>
<text x="247" y="27.8" transform="rotate(-90 247 27.8)">C3</text>
<text x="253.3" y="27.8" transform="rotate(-90 253.3 27.8)">C1</text>
<text x="267.1" y="25.5" transform="rotate(-90 267.1 25.5)">+5V</text>
<text x="8.2" y="34.2" transform="rotate(-90 8.2 34.2)">R2</text>
<text x="65.9" y="31.1">R3</text>
<text x="51.9" y="38.7">F1</text>
<text x="68.5" y="38.7">D1</text>
<text x="173.3" y="38" transform="rotate(-90 173.3 38)">C4</text>
<text x="76.1" y="43.8">C5</text>
<text x="86.2" y="43.8">C6</text>
<text x="111.6" y="43.8">C26</text>
<text x="40.5" y="69.2">Q3</text>
<text x="145.7" y="68.9">+5V</text>
<text x="220.6" y="70.2">+5V</text>
<text x="225.9" y="75.5">U6.1</text>
<text x="256.4" y="75.5">R6</text>
<text x="280.5" y="75.5">AUDIO1</text>
<text x="12.6" y="81.9">H3</text>
<text x="25.3" y="81.9">H4</text>
<text x="100.2" y="83.2">Q4</text>
<text x="256.4" y="89.5">R9</text>
<text x="39.2" y="93.3">C7</text>
<text x="53.2" y="94.6">C18</text>
<text x="162.4" y="90.8">C9</text>
<text x="175.1" y="94.6">C21</text>
<text x="212" y="93.3">R8</text>
<text x="11.3" y="121.3">U1</text>
<text x="87.5" y="122.5">U2</text>
<text x="253.6" y="121">+5V</text>
<text x="262.5" y="121">+5V</text>
<text x="50.7" y="130.2">U3</text>
<text x="186.6" y="131.4">U6.2</text>
<text x="258.4" y="129.4" transform="rotate(-90 258.4 129.4)">C14</text>
<text x="266" y="130.7" transform="rotate(-90 266 130.7)">C15</text>
<text x="283.8" y="129.6">R31</text>
<text x="38.7" y="134.5" transform="rotate(-90 38.7 134.5)">C11</text>
<text x="113.6" y="134.5" transform="rotate(-90 113.6 134.5)">C12</text>
<text x="76.8" y="142.1" transform="rotate(-90 76.8 142.1)">C13</text>
<text x="283.8" y="143.4" transform="rotate(-90 283.8 143.4)">LED1</text>
<text x="73" y="154.8" transform="rotate(-90 73 154.8)">R23</text>
<text x="22.7" y="159.4">U4</text>
<text x="48.9" y="171.3" transform="rotate(-90 48.9 171.3)">C16</text>
<text x="95.9" y="170.1" transform="rotate(-90 95.9 170.1)">C17</text>
<text x="30.4" y="186">SW4</text>
<text x="62.1" y="186">SW5</text>
<text x="95.1" y="186">SW6</text>
<text x="1.1" y="210.2">1</text>
</g>
<g font-size="1.7">
<text x="23.5" y="23.7">VBUS</text>
<text x="24.4" y="21.2">GND</text>
<text x="30.5" y="19.9">A12</text>
<text x="30.5" y="22.4">A9</text>
<text x="7.5" y="24.7">shell</text>
<text x="11.6" y="27.5">7</text>
<text x="14.4" y="28.5">EH</text>
<text x="24.8" y="28.8">CC1</text>
<text x="24.8" y="26.2">CC2</text>
<text x="30.5" y="27.5">A5</text>
<text x="30.5" y="25">B5</text>
<text x="156.1" y="24.7">AC Coupling</text>
<text x="175.1" y="24.7">RC Filter</text>
<text x="23.5" y="31.3">VBUS</text>
<text x="24.4" y="33.9">GND</text>
<text x="30.5" y="30.1">B9</text>
<text x="30.5" y="32.6">B12</text>
<text x="204.5" y="31.3">1</text>
<text x="204.5" y="33.9">2</text>
<text x="206.6" y="32.6">1</text>
<text x="206.6" y="35.1">2</text>
<text x="212" y="32.4">A0</text>
<text x="212" y="34.4">A1</text>
<text x="222.1" y="32.4">5V</text>
<text x="222.1" y="34.4">GND</text>
<text x="235.5" y="32.6">1</text>
<text x="235.5" y="35.1">2</text>
<text x="237.5" y="31.3">1</text>
<text x="237.5" y="33.9">2</text>
<text x="204.5" y="36.4">3</text>
<text x="204.5" y="38.9">4</text>
<text x="204.5" y="41.5">5</text>
<text x="206.6" y="37.7">3</text>
<text x="206.6" y="40.2">4</text>
<text x="212" y="36.4">A2</text>
<text x="212" y="38.5">A3</text>
<text x="212" y="40.5">A4 SDA</text>
<text x="222.1" y="36.4">3V3</text>
<text x="222.1" y="38.5">A10 MOSI</text>
<text x="222.1" y="40.5">A9 MISO</text>
<text x="235.5" y="37.7">3</text>
<text x="235.5" y="40.2">4</text>
<text x="237.5" y="36.4">3</text>
<text x="237.5" y="38.9">4</text>
<text x="237.5" y="41.5">5</text>
<text x="204.5" y="44">6</text>
<text x="204.5" y="46.6">7</text>
<text x="206.6" y="42.8">5</text>
<text x="206.6" y="45.3">6</text>
<text x="206.6" y="47.8">7</text>
<text x="212" y="42.5">A5 SCL</text>
<text x="212" y="44.6">A6 TX</text>
<text x="222.1" y="42.5">A8 SCK</text>
<text x="222.1" y="44.6">A7 RX</text>
<text x="235.5" y="42.8">5</text>
<text x="235.5" y="45.3">6</text>
<text x="235.5" y="47.8">7</text>
<text x="237.5" y="44">6</text>
<text x="237.5" y="46.6">7</text>
<text x="206.9" y="52.7">SEEED-STUDIO-XIAO-SAMD21</text>
<text x="248.8" y="73">Headphone R OUT</text>
<text x="278.3" y="77">5</text>
<text x="214.6" y="82.1">2</text>
<text x="221.3" y="78.8" transform="rotate(-90 221.3 78.8)">8</text>
<text x="278.3" y="82.1">3</text>
<text x="278.3" y="79.6">4</text>
<text x="15.8" y="85.9">1</text>
<text x="15.8" y="88.5">2</text>
<text x="17.8" y="84.7">1</text>
<text x="17.8" y="87.2">2</text>
<text x="17.8" y="89.7">3</text>
<text x="28.5" y="85.9">1</text>
<text x="28.5" y="88.5">2</text>
<text x="30.5" y="84.7">1</text>
<text x="30.5" y="87.2">2</text>
<text x="30.5" y="89.7">3</text>
<text x="214.6" y="87.2">3</text>
<text x="228.7" y="84.7">1</text>
<text x="278.3" y="87.2">1</text>
<text x="278.3" y="84.7">2</text>
<text x="15.8" y="91">3</text>
<text x="15.8" y="93.6">4</text>
<text x="17.8" y="92.3">4</text>
<text x="28.5" y="91">3</text>
<text x="28.5" y="93.6">4</text>
<text x="30.5" y="92.3">4</text>
<text x="221.3" y="93" transform="rotate(-90 221.3 93)">4</text>
<text x="250.1" y="97.1">Headphone L OUT</text>
<text x="250.1" y="117.5">MCP6002 Decoupling</text>
<text x="41.8" y="127.6">ParamA</text>
<text x="116.7" y="127.6">Crush</text>
<text x="79.9" y="135.2">ParamB</text>
<text x="184.1" y="134.2">6</text>
<text x="198.2" y="136.7">7</text>
<text x="184.1" y="139.3">5</text>
<text x="49.4" y="164.4">Reduction</text>
<text x="66.7" y="166.2" transform="rotate(-90 66.7 166.2)">10K SLIDER</text>
<text x="98.9" y="163.2">Volume</text>
<text x="28.1" y="187.5">1</text>
<text x="41.8" y="187.5">2</text>
<text x="59.9" y="187.5">1</text>
<text x="73.5" y="187.5">2</text>
<text x="92.9" y="187.5">1</text>
<text x="106.6" y="187.5">2</text>
<text x="28.1" y="197.7">3</text>
<text x="41.8" y="197.7">4</text>
<text x="59.9" y="197.7">3</text>
<text x="73.5" y="197.7">4</text>
<text x="92.9" y="197.7">3</text>
<text x="106.6" y="197.7">4</text>
</g>
<g font-size="1.7" fill="#00f">
<text x="59.6" y="28.6">5.1k</text>
<text x="10.8" y="35.4" transform="rotate(-90 10.8 35.4)">470</text>
<text x="59.6" y="34.9">5.1k</text>
<text x="182.8" y="34.9">1.5k</text>
<text x="193.6" y="34.6">POT1</text>
<text x="249.5" y="31.6" transform="rotate(-90 249.5 31.6)">100nF</text>
<text x="258.4" y="31.6" transform="rotate(-90 258.4 31.6)">1uF</text>
<text x="13.8" y="37.4">TYPE-C 6P</text>
<text x="163.7" y="36.2">10uF</text>
<text x="193.6" y="37.2">POT2</text>
<text x="193.6" y="39.7">POT3</text>
<text x="44.3" y="45.1">MINISMDC050F-2</text>
<text x="63.4" y="45.1">B5819W SL</text>
<text x="100.2" y="43.8">10</text>
<text x="168.8" y="42.5">10nF</text>
<text x="180.2" y="42.5">2.2nF</text>
<text x="193.6" y="42.3">POT4</text>
<text x="193.6" y="44.8">POT5</text>
<text x="76.1" y="48.9">47uF</text>
<text x="86.2" y="48.9">100nF</text>
<text x="111.6" y="48.9">220uF</text>
<text x="24" y="71.7">10k</text>
<text x="39.2" y="66.7">BSS138</text>
<text x="57" y="71.7">10k</text>
<text x="98.9" y="80.6">BSS138</text>
<text x="149.7" y="81.9">10k</text>
<text x="256.4" y="80.6">33</text>
<text x="83.7" y="85.7">10k</text>
<text x="116.7" y="85.7">10k</text>
<text x="238.6" y="89.5">470uF</text>
<text x="212" y="95.9">100k</text>
<text x="256.4" y="94.6">33</text>
<text x="280.5" y="90.8">PJ-3126-5A</text>
<text x="39.2" y="98.4">100nF</text>
<text x="53.2" y="97.1">10nF</text>
<text x="148.5" y="98.4">10k</text>
<text x="161.2" y="98.4">100nF</text>
<text x="175.1" y="97.1">10uF</text>
<text x="224.7" y="98.4">MCP6002-I/SN</text>
<text x="26.5" y="127.6">10k</text>
<text x="101.5" y="127.6">10k</text>
<text x="285.1" y="126.9" transform="rotate(-90 285.1 126.9)">220</text>
<text x="34.9" y="134.5" transform="rotate(-90 34.9 134.5)">10nF</text>
<text x="64.6" y="135.2">10k</text>
<text x="108.6" y="134.5" transform="rotate(-90 108.6 134.5)">10nF</text>
<text x="71.7" y="142.1" transform="rotate(-90 71.7 142.1)">10nF</text>
<text x="258.4" y="139.6" transform="rotate(-90 258.4 139.6)">100nF</text>
<text x="266" y="138.3" transform="rotate(-90 266 138.3)">1uF</text>
<text x="286.4" y="143.4" transform="rotate(-90 286.4 143.4)">KT-0603R</text>
<text x="186.6" y="144.1">MCP6002-I/SN</text>
<text x="100.2" y="157.8">POT5</text>
<text x="36.7" y="164.4">10k</text>
<text x="83.7" y="163.2">10k</text>
<text x="43.8" y="171.3" transform="rotate(-90 43.8 171.3)">10nF</text>
<text x="90.8" y="170.1" transform="rotate(-90 90.8 170.1)">10nF</text>
<text x="30.4" y="201.3">LCK-TA002H75-2WS</text>
<text x="62.1" y="201.3">LCK-TA002H75-2WS</text>
<text x="95.1" y="201.3">LCK-TA002H75-2WS</text>
</g>
<g font-size="1.5" fill="#00f">
<text x="64.6" y="62.5">3.3V</text>
<text x="124.3" y="76.4">3.3V</text>
<text x="49.4" y="81.5">3.3V</text>
<text x="110.4" y="95.5">3.3V</text>
<text x="22.7" y="114.5">3.3V</text>
<text x="97.7" y="114.5">3.3V</text>
<text x="60.8" y="122.2">3.3V</text>
<text x="32.9" y="151.4">3.3V</text>
<text x="81.2" y="150.1">3.3V</text>
</g>
<g font-size="1.4" fill="#000080">
<text x="100.2" y="38.7">R32</text>
<text x="181" y="38" transform="rotate(-90 181 38)">C25</text>
<text x="238.6" y="81.9">C22</text>
</g>
<g font-size="1.3">
<text x="261.5" y="47.6">BUTTON_BANK_UP</text>
<text x="271.7" y="42.5">BUTTON_ALGO_NEXT</text>
<text x="187.8" y="51.4">BUTTON_ALGO_PREV</text>
</g>
</svg>
